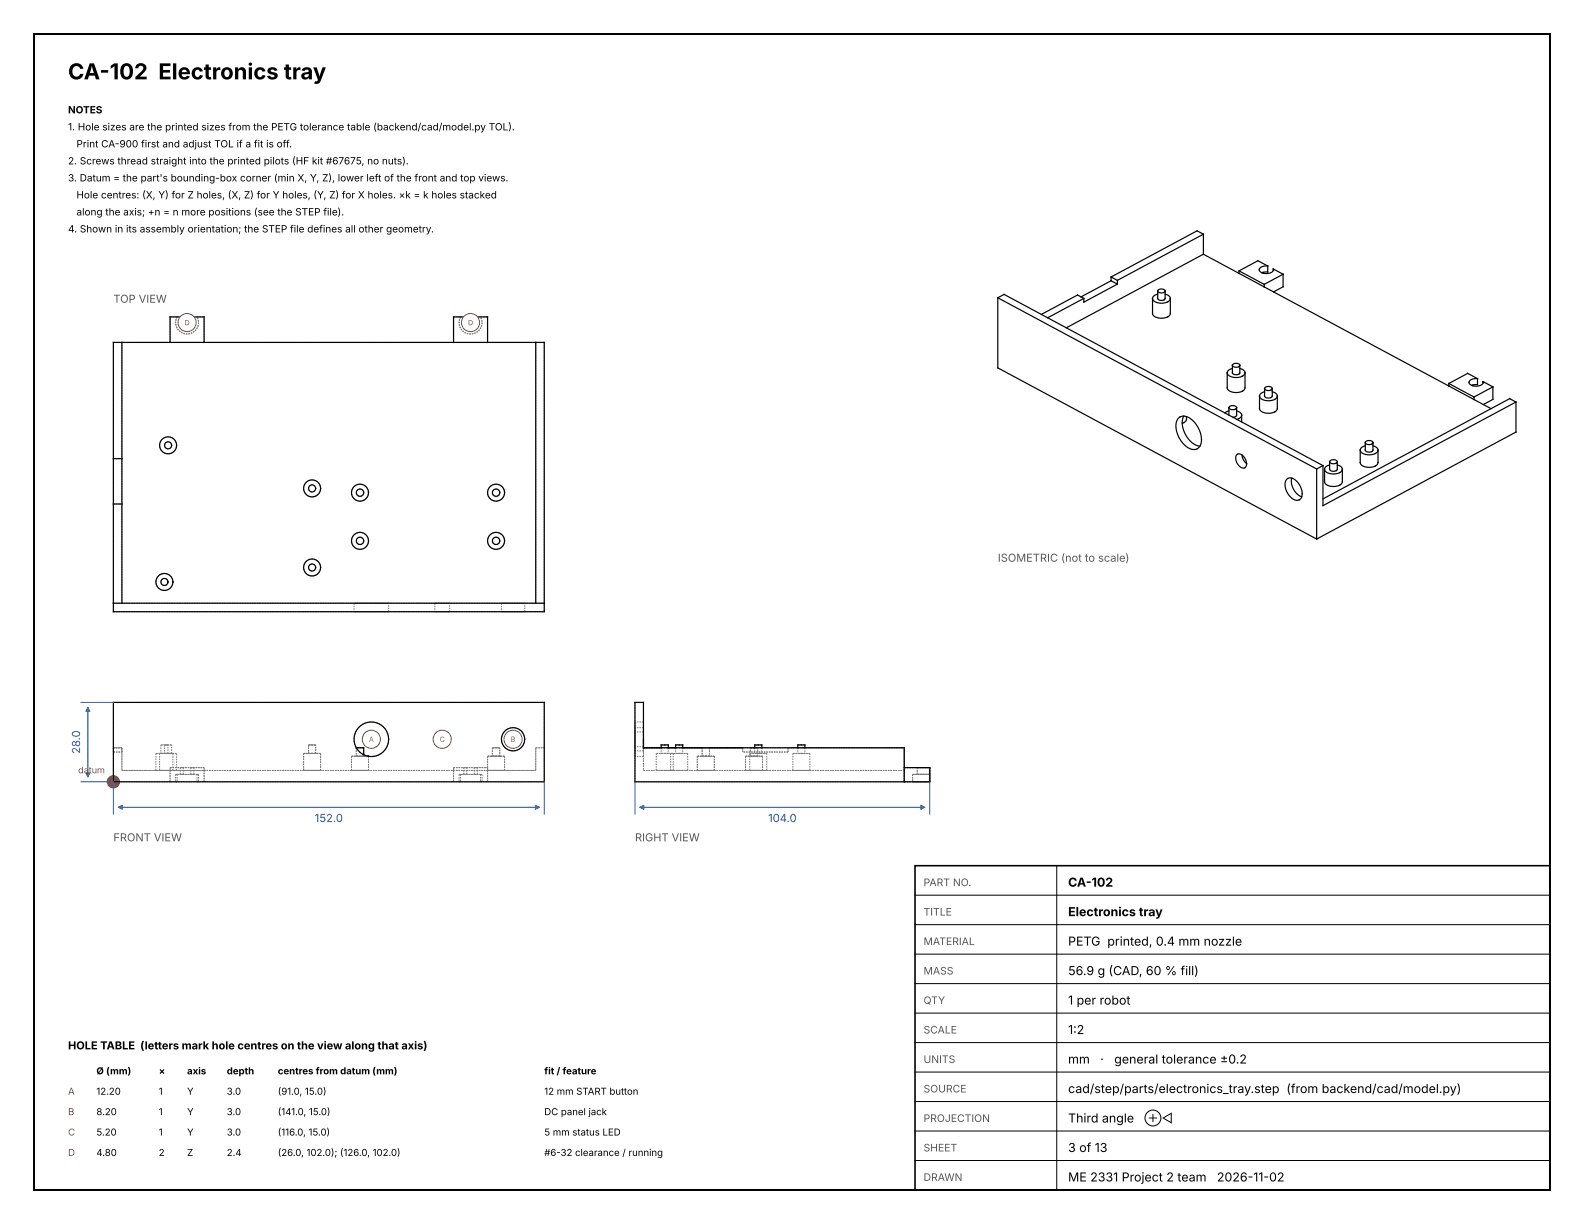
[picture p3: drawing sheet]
<svg xmlns="http://www.w3.org/2000/svg" width="279mm" height="216mm" viewBox="0 0 279 216" stroke-linecap="round" stroke-linejoin="round" font-family="sans-serif">
<path d="M6 6h267.4v203.9h-267.4z" fill="none" stroke="#000" stroke-width=".35"/>
<path d="M161.4 152.7h112v57.2h-112z" fill="none" stroke="#000" stroke-width=".28"/>
<circle cx="20" cy="137.9" r="1" fill="#c0392b" stroke="#c0392b" stroke-width=".35"/>
<path d="M161.4 157.9h112M186.4 152.7v57.2M161.4 178.7h112M161.4 173.5h112M161.4 168.3h112M161.4 163.1h112M161.4 199.5h112M161.4 194.3h112M161.4 189.1h112M161.4 183.9h112M161.4 209.9h112M161.4 204.7h112" fill="none" stroke="#000" stroke-width=".18"/>
<g fill="none" stroke="#7a7a7a" stroke-width=".18" stroke-dasharray=".3 .2" stroke-linecap="butt">
<path d="M30 55.9h1.2M31.2 55.9a2.03 2.03 0 0 0 1.8 3 2.03 2.03 0 0 0 1.8-3M31.2 55.9h1.1M33.7 55.9h1.1M33.7 55.9a1.2 1.2 0 0 1 .2 1.8 1.2 1.2 0 0 1-1.8 0 1.2 1.2 0 0 1 .2-1.8M34.8 55.9h1.2M80 55.9h1.2M81.2 55.9a2.03 2.03 0 0 0 1.8 3 2.03 2.03 0 0 0 1.8-3M81.2 55.9h1.1M83.7 55.9h1.1M83.7 55.9a1.2 1.2 0 0 1 .2 1.8 1.2 1.2 0 0 1-1.8 0 1.2 1.2 0 0 1 .2-1.8M84.8 55.9h1.2"/>
<path d="M20 60.4v47.5M20 60.4h10M30 60.4v-4.5M30 60.4h6M30.3 78.5a.63 .63 0 0 0-.9-.5 .63 .63 0 0 0-.2 1 .63 .63 0 0 0 1-.2l.1-.3M31.1 78.5a1.5 1.5 0 0 0-2.1-1.3 1.5 1.5 0 0 0-.3 2.5 1.5 1.5 0 0 0 2.4-.8v-.4M36 60.4h44M36 60.4v-4.5M80 60.4v-4.5M80 60.4h6M86 60.4h10M86 60.4v-4.5"/>
<path d="M96 60.4v47.5M20 88.9h1.5M20 80.9h1.5M55.7 86.1a.63 .63 0 0 0-.9-.5 .63 .63 0 0 0-.2 1 .63 .63 0 0 0 1-.2l.1-.3M56.5 86.1a1.5 1.5 0 0 0-2.1-1.3 1.5 1.5 0 0 0-.3 2.5 1.5 1.5 0 0 0 2.4-.8v-.4M64.1 95.4a.65 .65 0 0 0-.9-.6 .65 .65 0 0 0-.1 1.1 .65 .65 0 0 0 1-.3v-.2M64.1 86.9a.65 .65 0 0 0-.9-.6 .65 .65 0 0 0-.1 1.1 .65 .65 0 0 0 1-.3v-.2M65 95.4a1.5 1.5 0 0 0-2.2-1.4 1.5 1.5 0 0 0-.2 2.6 1.5 1.5 0 0 0 2.4-.9v-.3M65 86.9a1.5 1.5 0 0 0-2.2-1.4 1.5 1.5 0 0 0-.2 2.6 1.5 1.5 0 0 0 2.4-.9v-.3M88.2 95.4a.65 .65 0 0 0-1-.6 .65 .65 0 0 0-.1 1.1 .65 .65 0 0 0 1-.3l.1-.2M88.2 86.9a.65 .65 0 0 0-1-.6 .65 .65 0 0 0-.1 1.1 .65 .65 0 0 0 1-.3l.1-.2M89 95.4a1.5 1.5 0 0 0-2.2-1.4 1.5 1.5 0 0 0-.2 2.6 1.5 1.5 0 0 0 2.4-.9v-.3"/>
<path d="M89 86.9a1.5 1.5 0 0 0-2.2-1.4 1.5 1.5 0 0 0-.2 2.6 1.5 1.5 0 0 0 2.4-.9v-.3M20 107.9h76M20 106.4h1.5M21.5 106.4v-46M29.6 102.7a.63 .63 0 0 0-.8-.6 .63 .63 0 0 0-.2 1 .63 .63 0 0 0 1-.2v-.2M30.5 102.7a1.5 1.5 0 0 0-2.2-1.4 1.5 1.5 0 0 0-.2 2.5 1.5 1.5 0 0 0 2.4-.8v-.3M55.7 100.1a.63 .63 0 0 0-.9-.6 .63 .63 0 0 0-.2 1.1 .63 .63 0 0 0 1-.3l.1-.2M56.5 100.1a1.5 1.5 0 0 0-2.1-1.4 1.5 1.5 0 0 0-.3 2.6 1.5 1.5 0 0 0 2.4-.9v-.3M62.4 107.9h6.1M62.4 106.4h6.1M62.4 106.4v1.5M68.5 107.9h-6.1"/>
<path d="M68.5 106.4h-6.1M68.5 107.9v-1.5M76.7 107.9h2.6M76.7 106.4h2.6M76.7 106.4v1.5M79.3 107.9h-2.6M79.3 106.4h-2.6M79.3 107.9v-1.5M88.5 107.9h4.1M88.5 106.4h4.1M88.5 106.4v1.5M92.6 107.9h-4.1"/>
<path d="M92.6 106.4h-4.1M92.6 107.9v-1.5M94.5 106.4h1.5M94.5 106.4h-73M94.5 106.4v-46M20 131.9v-8M20 132.6v-.7M20 131.9v6M20 123.9h76M20 131.9h1.5M20 132.6h1.5M20 137.9h10"/>
<path d="M21.5 131.9v4M21.5 131.9h-1.5M21.5 132.6v-.7M21.5 135.9h8.5M21.5 135.9v-4M27.5 135.9h3M27.5 132.9h3M27.5 132.9v3M28.1 135.9h3M28.1 132.9h3M28.1 132.9v3M28.4 132.9h1.2"/>
<path d="M28.4 131.4h1.2M28.4 131.4v1.5M29 132.9h1.3M29 131.4h1.3M29 131.4v1.5M29.6 132.9h-1.2M29.6 132.9v-1.5M29.6 131.4h-1.2M30 137.9v-2M30 137.9h1.2M30 135.9h6M30 135.9v-.5"/>
<path d="M30 137.9v-2.5M30 135.4h2.3M30 135.4h6M30.3 132.9h-1.3M30.3 132.9v-1.5M30.3 131.4h-1.3M30.5 135.9h-3M30.5 135.9v-3M30.5 132.9h-3M31 137.9h4M31 136.6h4M31 136.6v1.3"/>
<path d="M31.1 135.9h-3M31.1 135.9v-3M31.1 132.9h-3M31.2 137.9h-.2M31.2 136.6h-.2M31.2 136.6v1.3M31.2 136.6h1.1M31.8 135.4h2.4M31.8 136.6h.5M31.8 135.4v1.2M32.3 135.4v1.2M32.3 135.4h-.5"/>
<path d="M33.7 135.4h2.3M33.7 135.4v1.2M33.7 136.6h1.1M33.7 136.6h.5M34.2 135.4h-.5M34.2 136.6h-2.4M34.2 135.4v1.2M34.8 137.9h1.2M34.8 136.6v1.3M35 137.9h-.2M35 136.6h-.2M35 136.6v1.3"/>
<path d="M36 137.9h44M36 135.9h44M36 137.9v-2M36 135.9v-.5M36 137.9v-2.5M53.5 135.9h3M53.5 132.9h3M53.5 132.9v3M54.4 132.9h1.3M54.4 131.4h1.3M54.4 131.4v1.5M55.7 132.9h-1.3"/>
<path d="M55.7 132.9v-1.5M55.7 131.4h-1.3M56.5 135.9h-3M56.5 135.9v-3M56.5 132.9h-3M62 135.9h3M62 133.4h2.9M62 133.4h3M62 133.4v2.5M62.9 133.4h1.2M62.9 131.9h1.2M62.9 131.9v1.5"/>
<path d="M64.1 133.4h-1.2M64.1 133.4v-.3M64.1 131.9h-1.2M64.1 133.4v-1.5M65 135.9h-3M65 135.9v-2.5M65 133.4h-3M68.5 130.4a3.1 3.1 0 0 0-4.4-2.7 3.1 3.1 0 0 0-.4 5.2 3.1 3.1 0 0 0 4.8-2v-.5M79.3 130.4a1.3 1.3 0 0 0-1.9-1.2 1.3 1.3 0 0 0-.2 2.2 1.3 1.3 0 0 0 2.1-.7v-.3M80 137.9h1.2M80 135.9h6M80 135.4h2.3"/>
<path d="M80 137.9v-2.5M80 137.9v-2M80 135.9v-.5M80 135.4h6M81 137.9h4M81 136.6h4M81 136.6v1.3M81.2 137.9h-.2M81.2 136.6h-.2M81.2 136.6v1.3M81.2 136.6h1.1M81.8 135.4h2.4"/>
<path d="M81.8 136.6h.5M81.8 135.4v1.2M82.3 135.4v1.2M82.3 135.4h-.5M83.7 135.4h2.3M83.7 135.4v1.2M83.7 136.6h1.1M83.7 136.6h.5M84.2 135.4h-.5M84.2 136.6h-2.4M84.2 135.4v1.2M84.8 137.9h1.2"/>
<path d="M84.8 136.6v1.3M85 137.9h-.2M85 136.6h-.2M85 136.6v1.3M86 137.9h10M86 135.9h8.5M86 135.9h3M86 137.9v-2M86 135.9v-.5M86 137.9v-2.5M86 133.4h3M86 133.4v2.5"/>
<path d="M86.9 133.4h1.3M86.9 131.9h1.3M86.9 131.9v1.5M88.2 133.4h-1.3M88.2 133.4v-1.5M88.2 131.9h-1.3M89 135.9h-3M89 135.9v-2.5M89 133.4h-3M92.6 130.4a2.05 2.05 0 0 0-3-1.8 2.05 2.05 0 0 0-.3 3.4 2.05 2.05 0 0 0 3.2-1.2l.1-.4M94.5 131.9h1.5M94.5 131.9v4"/>
<path d="M94.5 135.9h-73M94.5 135.9v-4M96 131.9v-8M96 131.9v6M112 137.9v-14M112 123.9h1.5M112 130.4v-3M112 127.4v6M112 133.4v-3M112 130.4v-1.3M112 129.1v2.6M112 131.7v-1.3"/>
<path d="M112 130.4v-2.1M112 128.3v4.2M112 132.5v-2.1M113.5 131.9v-8M113.5 131.9h17.5M113.5 131.9v4M113.5 130.4v-3M113.5 127.4v6M113.5 133.4v-3M113.5 130.4v-1.3M113.5 129.1v2.6M113.5 131.7v-1.3"/>
<path d="M113.5 130.4v-2.1M113.5 128.3v4.2M113.5 132.5v-.6M113.5 131.9h46M113.5 135.9h46M113.5 127.4h-1.5M113.5 133.4h-1.5M113.5 129.1h-1.5M113.5 131.7h-1.5M113.5 128.3h-1.5M113.5 132.5h-1.5M115.7 135.9h1.6"/>
<path d="M115.7 132.9h1.6M115.7 132.9v3M116.6 131.9h1.3M116.6 132.9h.7M116.6 131.9v1M117.3 135.9h1.4M117.3 132.9h1.4M117.3 132.9h.6M117.9 132.9h-1.3M117.9 131.4h-1.3M117.9 131.9v1M118.3 135.9h1.5"/>
<path d="M118.3 132.9h1.5M118.3 132.9v3M118.7 135.9h-3M118.7 132.9h-3M118.7 132.9v3M119.2 131.9h1.2M119.2 132.9h.6M119.2 131.9v1M119.8 135.9h1.5M119.8 132.9h1.5M119.8 132.9h.6M120.4 132.9h-1.2"/>
<path d="M120.4 131.4h-1.2M120.4 131.9v1M121.3 135.9h-3M121.3 132.9h-3M121.3 132.9v3M123 135.9h1.5M123 133.4h1.5M123 133.4v2.5M123.8 131.9h1.4M123.8 133.4h.7M123.8 131.9h.7M123.8 131.9v1.5"/>
<path d="M124.5 135.9h1.5M124.5 133.4h1.5M124.5 133.4h.7M124.5 131.9h.7M125.2 133.4h-1.4M125.2 131.9h-1.4M125.2 131.9v1.5M126 135.9h-3M126 133.4h-3M126 133.4v2.5M131 132.6v-.7M131.5 135.9h1.5"/>
<path d="M131.5 133.4h1.5M131.5 133.4v2.5M132.3 135.9h1.4M132.3 132.9h1.4M132.3 132.9v3M132.3 133.4h.7M132.3 131.9h.7M132.3 131.9v1.5M133 135.9h1.5M133 133.4h1.5M133 133.4h.7M133 131.9h.7"/>
<path d="M133.1 132.9h.6M133.1 131.9v1M133.7 133.4h-1.4M133.7 131.9h-1.4M133.7 131.9v1.5M133.7 135.9h1.6M133.7 132.9h1.6M133.7 132.9h.7M134.4 132.9h-1.3M134.4 131.4h-1.3M134.4 131.9v1M134.5 135.9h-3"/>
<path d="M134.5 133.4h-3M134.5 133.4v2.5M135.3 135.9h-3M135.3 132.9h-3M135.3 132.9v3M139 132.6h-8M139 132.6v-.7M139 131.9h20.5M139.9 135.9h1.4M139.9 132.9h1.4M139.9 132.9v3M140.7 132.9h.6"/>
<path d="M140.7 131.9v1M141.3 135.9h1.6M141.3 132.9h1.6M141.3 132.9h.7M142 132.9h-1.3M142 131.4h-1.3M142 131.9v1M142.9 135.9h-3M142.9 132.9h-3M142.9 132.9v3M159.5 131.9v6M159.5 137.9h-47.5"/>
<path d="M159.5 137.9v-2M159.5 135.9v-4M159.5 137.9h4.5M159.5 135.9v-.5M159.5 135.4h4.5M161 137.9h3M161 136.6h3M161 136.6v1.3M161.8 135.4h2.2M161.8 136.6h2.2M161.8 135.4v1.2M164 137.9h-3"/>
<path d="M164 137.9v-2.5M164 135.4v1.2M164 136.6v1.3M164 136.6h-3M164 135.4h-2.2M164 136.6h-2.2"/>
</g>
<g fill="none" stroke="#000" stroke-width=".21">
<path d="M176 52.5v12.4l56.2 30.2M176 52.5l1.1-.6 56.3 30.2M176 52.5l56.2 30.2M191.2 52.6l-1.1-.6-6.4 3.5M191.2 52.6l-6.4 3.5M196 49.5l-5.3 2.9M196 48.9v.6M196 49.5l1.1 .6M196 48.9l1.1 .6M197.1 50.1l-5.9 3.2v-.7M197.1 49.5v.6M203.3 52.6v2.7a1.21 1.21 0 0 0 1.4 .8 1.45 1.45 0 0 0 1.7-.8v-2.7"/>
<path d="M203.3 52.6a1.21 1.21 0 0 0 1.4 .9 1.45 1.45 0 0 0 1.7-.9M204.2 51.9l-.7 .3-.2 .4M204.2 51.3v1.3a.78 .78 0 0 0 1.3 0v-1.3M204.2 51.3a.78 .78 0 0 0 1.3 0M204.2 51.3a.78 .78 0 0 1 1.3 0M205.5 51.9l.7 .3 .2 .4M212.3 41.3l-1.1-.6-15.2 8.2M212.3 41.3l-15.2 8.2M212.3 44.8l6.3 3.4M212.3 41.3v3.5M212.3 44.8l-24.2 13M218.6 48.2l44.4 23.9"/>
<path d="M218.6 47.8v.4M218.6 47.8l4.4 2.4M222.8 48v.2M223 50.2v.4M223.6 46.9a1.25 1.25 0 0 0-1.5 .7 1.57 1.57 0 0 0 2.3 .4l.2-.3v-.3M223.6 46.9v1.1l-1 .1M223.6 46.9l-1.7-.9-3.3 1.8M224.6 47.4l1.7 1M224.6 47.4v.3M226.3 48.4v2.2l-1.7 .9M226.3 48.4l-3.3 1.8M20 60.4h76v47.5h-76z"/>
<path d="M21.5 60.4v46M30 60.4v-4.5h2.3a1.2 1.2 0 0 0-.2 1.8 1.2 1.2 0 0 0 1.8 0 1.2 1.2 0 0 0-.2-1.8h2.3v4.5M80 60.4v-4.5h2.3a1.2 1.2 0 0 0-.2 1.8 1.2 1.2 0 0 0 1.8 0 1.2 1.2 0 0 0-.2-1.8h2.3v4.5M94.5 60.4v46M207.9 73.8a1.66 1.66 0 0 1 2.4 .3 4.1 4.1 0 0 1 1.3 4.6 1.59 1.59 0 0 1-2.5 0 4.1 4.1 0 0 1-1.5-4.6zM208.8 73.4a4.2 4.2 0 0 0 2.9 5.3M209.3 73.5a.93 .93 0 0 1-.8 1.2M216.5 65.8v2.6a1.21 1.21 0 0 0 1.4 .8 1.45 1.45 0 0 0 1.7-.8v-2.6M216.5 65.8a1.21 1.21 0 0 0 1.4 .8 1.45 1.45 0 0 0 1.7-.8M216.8 72.5l-.7 .3M216.8 71.9a.81 .81 0 0 0 1.3 0M216.8 71.9a.82 .82 0 0 1 1.3 0"/>
<path d="M216.8 71.9v1.3M217.4 65l-.7 .3-.2 .5M217.4 64.4v1.4a.78 .78 0 0 0 1.3 0v-1.4M217.4 64.4a.78 .78 0 0 0 1.3 0M217.4 64.4a.78 .78 0 0 1 1.3 0M218.1 72.5l.7 .3 .2 .4M218.1 71.9v1.4l-.2 .2-.4 .1M218.7 65l.7 .3 .2 .5M219 73.2l-.3 .5-.5 .3M219 73.2v1.2M222.2 69.9v2.2a1.21 1.21 0 0 0 1.4 .8 1.45 1.45 0 0 0 1.7-.8v-2.2M222.2 69.9a1.21 1.21 0 0 0 1.4 .8 1.45 1.45 0 0 0 1.7-.8"/>
<path d="M223.1 69.1l-.7 .3-.2 .5M223.1 68.5v1.4a.82 .82 0 0 0 1.3 0v-1.4M223.1 68.5a.82 .82 0 0 0 1.3 0M223.1 68.5a.82 .82 0 0 1 1.3 0M224.4 69.1l.7 .3 .2 .5M239.9 79.4v2.2a1.21 1.21 0 0 0 1.4 .8 1.45 1.45 0 0 0 1.8-.8v-2.2M239.9 79.4a1.21 1.21 0 0 0 1.4 .8 1.45 1.45 0 0 0 1.8-.8M240.8 78.6l-.6 .3-.3 .5M240.8 78.1v1.3a.82 .82 0 0 0 1.4 0v-1.3M240.8 78.1a.82 .82 0 0 0 1.4 0M240.8 78.1a.82 .82 0 0 1 1.4 0M242.2 78.6l.6 .3 .3 .5"/>
<path d="M255.6 67.6v.5M255.6 67.6l4.4 2.4M259.8 67.9v.2M260 70v.5M260.6 66.8a1.25 1.25 0 0 0-1.5 .6 1.57 1.57 0 0 0 2.3 .4l.2-.2v-.3M260.6 66.8v1l-1 .2M260.6 66.8l-1.7-.9-3.3 1.7M261.6 67.3l1.7 .9M261.6 67.3v.3M263.3 68.2v2.2l-1.7 1M263.3 68.2l-3.3 1.8M267.4 70.9l-34 18.3v-7.1"/>
<path d="M267.4 70.9v5.3l-35.2 18.9M267.4 70.9l-1.1-.6-32.9 17.7M20 88.9h1.5M20 80.9h1.5M218.2 80.2a.92 .92 0 0 1 1.3 .6l.3 .7a.74 .74 0 0 1-.3 1 .74 .74 0 0 1-1-.4 1.66 1.66 0 0 1-.3-1.9zM219.1 80.3a2.12 2.12 0 0 0 .8 1.5M227 84.5a1.42 1.42 0 0 1 2 .7 2.32 2.32 0 0 1 .3 2.9 1.54 1.54 0 0 1-2-.9 2.37 2.37 0 0 1-.3-2.7zM227.8 84.3a3 3 0 0 0 1.8 3.3M232.2 82.7v12.4M233.4 82.1l-1.2 .6M233.6 82.8v2.2a1.21 1.21 0 0 0 1.5 .8 1.45 1.45 0 0 0 1.7-.8v-2.2M233.6 82.8a1.21 1.21 0 0 0 1.5 .8 1.45 1.45 0 0 0 1.7-.8"/>
<path d="M234.5 82l-.6 .3-.3 .5M234.5 81.4v1.4a.81 .81 0 0 0 1.4 0v-1.4M234.5 81.4a.81 .81 0 0 0 1.4 0M234.5 81.4a.82 .82 0 0 1 1.4 0M235.9 82l.6 .3 .3 .5M20 106.4h76M20 123.9h76v14h-76zM62.9 131.9h1.2v1.2M62.9 131.9h.1M64.9 133.4h.1M65 133.4h.1M113.5 130.4v1.5"/>
<path d="M113.5 131.9v-8h-1.5v14h52v-2.5h-4.5M113.5 131.9h46v6M116.6 131.9v-.5h1.3v.5M119.2 131.9v-.5h1.2v.5M133.1 131.9v-.5h1.3v.5M140.7 131.9v-.5h1.3v.5"/>
<circle cx="29.6" cy="78.5" r=".63"/>
<circle cx="29.6" cy="78.6" r="1.5"/>
<circle cx="55" cy="86.2" r="1.5"/>
<circle cx="55.1" cy="86.2" r=".62"/>
<circle cx="63.5" cy="95.4" r=".65"/>
<circle cx="63.5" cy="86.9" r=".65"/>
<circle cx="63.5" cy="86.9" r="1.5"/>
<circle cx="63.5" cy="95.4" r="1.5"/>
<circle cx="87.5" cy="95.4" r="1.5"/>
<circle cx="87.5" cy="86.9" r="1.5"/>
<circle cx="87.5" cy="95.4" r=".65"/>
<circle cx="87.5" cy="86.9" r=".65"/>
<circle cx="29" cy="102.7" r=".63"/>
<circle cx="29" cy="102.6" r="1.5"/>
<circle cx="55" cy="100.1" r="1.5"/>
<circle cx="55.1" cy="100.1" r=".62"/>
<circle cx="65.5" cy="130.4" r="3.1"/>
<circle cx="78" cy="130.4" r="1.3"/>
<circle cx="90.5" cy="130.4" r="2.05"/>
</g>
<path d="M14.3 137.9h5.7v5.7M14.3 123.9h5.7M15.5 124.8v12.2M96 137.9v5.7M112 137.9v5.7M164 137.9v5.7M20.9 142.4h74.2M112.9 142.4h50.2" fill="none" stroke="#1f4e9a" stroke-width=".18"/>
<g fill="#1f4e9a" stroke="#1f4e9a" stroke-width=".18">
<path d="M94.4 142l.7 .4-.7 .4z"/>
<path d="M20.9 142.4l.7-.4v.8z"/>
<path d="M15.5 124.8l.4 .7h-.8z"/>
<path d="M15.1 136.3h.8l-.4 .7z"/>
<path d="M162.4 142l.7 .4-.7 .4z"/>
<path d="M112.9 142.4l.7-.4v.8z"/>
</g>
<g fill="#fff" stroke="#c0392b" stroke-width=".18">
<circle cx="65.5" cy="130.4" r="1.6"/>
<circle cx="90.5" cy="130.4" r="1.6"/>
<circle cx="78" cy="130.4" r="1.6"/>
<circle cx="83" cy="56.9" r="1.6"/>
<circle cx="33" cy="56.9" r="1.6"/>
</g>
<text font-size="3.9" x="12" y="14">CA-102 Electronics tray</text>
<g font-size="2.2">
<text x="188.4" y="161.6">Electronics tray</text>
<text x="188.4" y="156.4">CA-102</text>
<text x="188.4" y="166.8">PETG printed, 0.4 mm nozzle</text>
<text x="188.4" y="172">56.9 g (CAD, 60 % fill)</text>
<text x="188.4" y="177.2">1 per robot</text>
<text x="188.4" y="182.4">1:2</text>
<text x="188.4" y="187.6">mm</text>
<text x="194.1" y="187.6">·</text>
<text x="196.5" y="187.6">general tolerance ±0.2</text>
<text x="188.4" y="198">Third angle</text>
<text x="188.4" y="192.8">cad/step/parts/electronics_tray.step (from backend/cad/model.py)</text>
<text x="201.8" y="198">⊕◁</text>
<text x="188.4" y="203.2">3 of 13</text>
<text x="188.4" y="208.4">ME 2331 Project 2 team</text>
<text x="214.7" y="208.4">2026-11-02</text>
</g>
<g font-size="2" fill="#1f4e9a">
<text x="14.1" y="133" transform="rotate(-90 14.1 133)">28.0</text>
<text x="55.5" y="145">152.0</text>
<text x="135.5" y="145">104.0</text>
</g>
<g font-size="1.9" fill="#555">
<text x="20" y="53.4">TOP VIEW</text>
<text x="176" y="99.1">ISOMETRIC (not to scale)</text>
<text x="20" y="148.4">FRONT VIEW</text>
<text x="112" y="148.4">RIGHT VIEW</text>
</g>
<text font-size="1.9" x="12" y="185.1">HOLE TABLE (letters mark hole centres on the view along that axis)</text>
<g font-size="1.8">
<text x="12" y="20">NOTES</text>
<text x="12" y="23">1. Hole sizes are the printed sizes from the PETG tolerance table (backend/cad/model.py TOL).</text>
<text x="12" y="29">2. Screws thread straight into the printed pilots (HF kit #67675, no nuts).</text>
<text x="13.5" y="26">Print CA-900 first and adjust TOL if a fit is off.</text>
<text x="12" y="32">3. Datum = the part's bounding-box corner (min X, Y, Z), lower left of the front and top views.</text>
<text x="13.5" y="35">Hole centres: (X, Y) for Z holes, (X, Z) for Y holes, (Y, Z) for X holes. ×k = k holes stacked</text>
<text x="12" y="41">4. Shown in its assembly orientation; the STEP file defines all other geometry.</text>
<text x="13.5" y="38">along the axis; +n = n more positions (see the STEP file).</text>
</g>
<g font-size="1.8" fill="#555">
<text x="162.9" y="161.5">TITLE</text>
<text x="162.9" y="156.3">PART NO.</text>
<text x="162.9" y="166.7">MATERIAL</text>
<text x="162.9" y="171.9">MASS</text>
<text x="162.9" y="177.1">QTY</text>
<text x="162.9" y="182.3">SCALE</text>
<text x="162.9" y="187.5">UNITS</text>
<text x="162.9" y="197.9">PROJECTION</text>
<text x="162.9" y="192.7">SOURCE</text>
<text x="162.9" y="203.1">SHEET</text>
<text x="162.9" y="208.3">DRAWN</text>
</g>
<g font-size="1.7">
<text x="17" y="189.5">Ø (mm)</text>
<text x="28" y="189.5">×</text>
<text x="33" y="189.5">axis</text>
<text x="40" y="189.5">depth</text>
<text x="49" y="189.5">centres from datum (mm)</text>
<text x="96" y="189.5">fit / feature</text>
<text x="17" y="193.1">12.20</text>
<text x="17" y="196.7">8.20</text>
<text x="28" y="193.1">1</text>
<text x="28" y="196.7">1</text>
<text x="33" y="193.1">Y</text>
<text x="33" y="196.7">Y</text>
<text x="40" y="193.1">3.0</text>
<text x="40" y="196.7">3.0</text>
<text x="49" y="193.1">(91.0, 15.0)</text>
<text x="49" y="196.7">(141.0, 15.0)</text>
<text x="96" y="193.1">12 mm START button</text>
<text x="96" y="196.7">DC panel jack</text>
<text x="17" y="200.3">5.20</text>
<text x="17" y="203.9">4.80</text>
<text x="28" y="200.3">1</text>
<text x="28" y="203.9">2</text>
<text x="33" y="200.3">Y</text>
<text x="33" y="203.9">Z</text>
<text x="40" y="200.3">3.0</text>
<text x="40" y="203.9">2.4</text>
<text x="49" y="200.3">(116.0, 15.0)</text>
<text x="49" y="203.9">(26.0, 102.0); (126.0, 102.0)</text>
<text x="96" y="200.3">5 mm status LED</text>
<text x="96" y="203.9">#6-32 clearance / running</text>
</g>
<g font-size="1.7" fill="#c0392b">
<text x="12" y="193.1">A</text>
<text x="12" y="196.7">B</text>
<text x="12" y="200.3">C</text>
<text x="12" y="203.9">D</text>
</g>
<text font-size="1.6" fill="#c0392b" x="13.8" y="136.4">datum</text>
<g font-size="1.3" fill="#c0392b">
<text x="32.5" y="57.4">D</text>
<text x="82.5" y="57.4">D</text>
<text x="65.1" y="130.9">A</text>
<text x="77.5" y="130.9">C</text>
<text x="90.1" y="130.9">B</text>
</g>
</svg>
